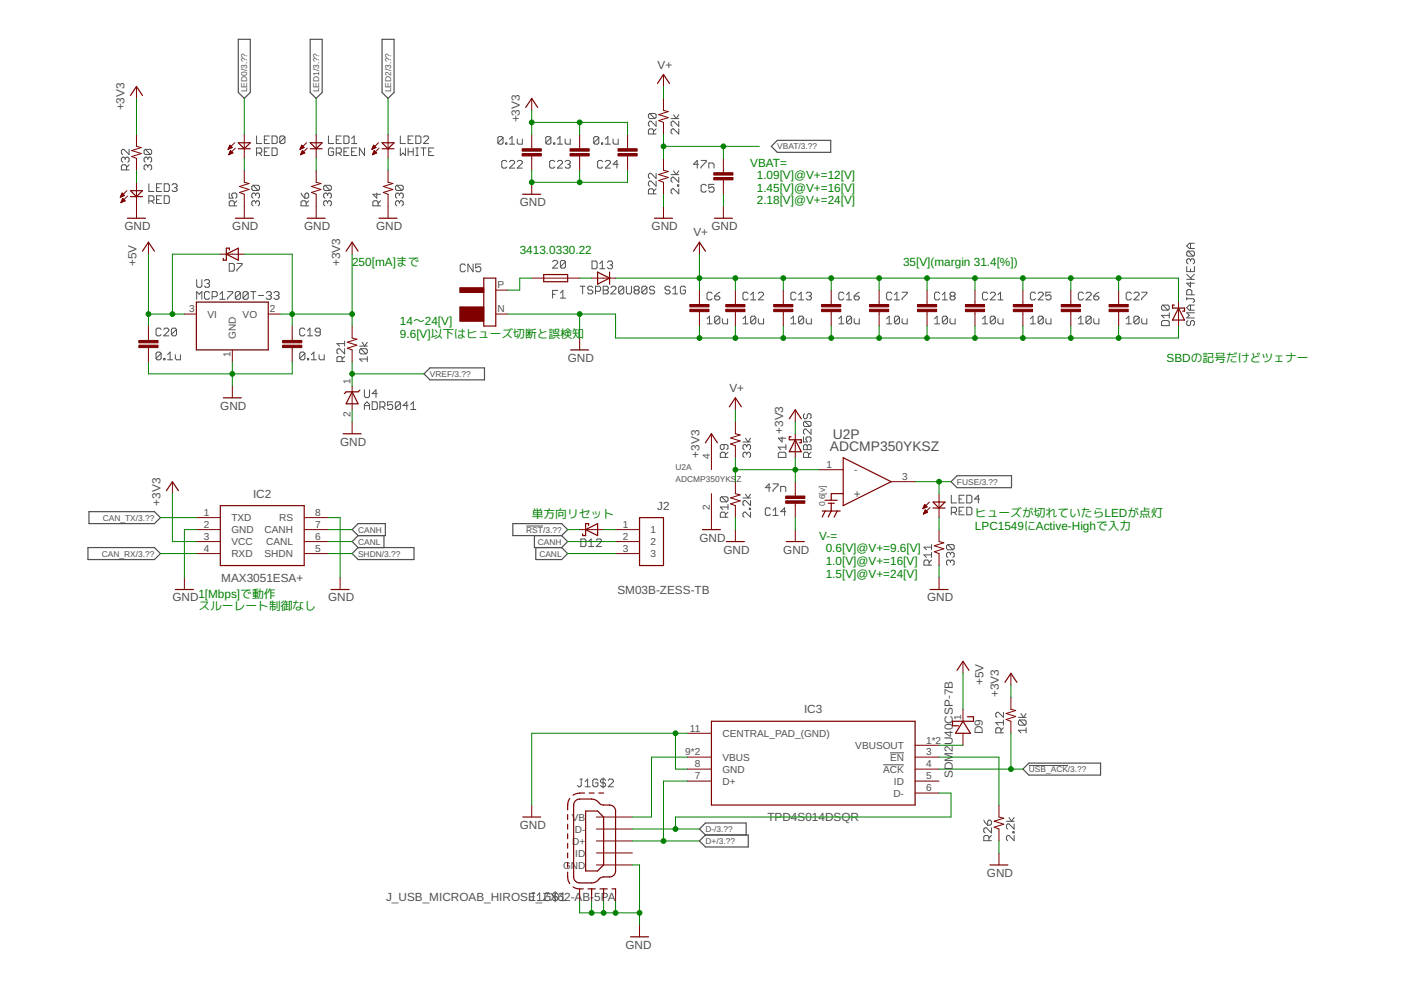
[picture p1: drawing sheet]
<svg xmlns="http://www.w3.org/2000/svg" width="297mm" height="210mm" viewBox="0 0 297 210" stroke-linecap="round" stroke-linejoin="round" font-family="sans-serif">
<g fill="none" stroke="#505050" stroke-width=".21">
<path d="M26.5 33.6l-.2-.3h-.3l-.3 .3v.5l.3 .3M26.5 33.6l.3-.3h.3l.3 .3v.5l-.3 .3M26.5 33.6v.2M26.8 36v-.8l-.3-.3h-.5l-.3 .3v.8h1.7M27.4 31.7v1.1l-1.1-1.1h-.3l-.3 .2v.6l.3 .3M27.4 34.9l-.6 .6M30.8 31.7l-.3 .2v.6l.3 .3h1.1M30.8 31.7h1.1l.3 .2v.6l-.3 .3M30.8 31.7l1.1 1.1M31.3 35.2l-.2-.3h-.3l-.3 .3v.6l.3 .2M31.3 33.6l-.2-.3h-.3l-.3 .3v.5l.3 .3M31.3 35.2l.3-.3h.3l.3 .3v.6l-.3 .2"/>
<path d="M31.3 33.6v.2M31.3 35.2v.3M31.3 33.6l.3-.3h.3l.3 .3v.5l-.3 .3M31.6 39v1.6h1M33.2 39.8h.5M34.3 39h-1.1v1.6h1.1M34.8 39h.8l.3 .2v1.1l-.3 .3h-.8zM36.5 39.2l.2-.2h.6l.2 .2v.3l-.2 .3M37 39.8h.3M37.3 39.8l.2 .3v.2l-.2 .3h-.6l-.2-.3M53.7 39.3l-.3 .3v.5l.3 .3h1M53.7 39.3h1l.3 .3v.5l-.3 .3"/>
<path d="M53.7 39.3l1 1.1M54.4 32.4h.8l.3-.2v-.6l-.3-.2h-.8v1.6M54.4 28.8v1.6h1.1M54.9 32.4l.6 .6M56 32.2h.6M56 29.6h.6M57.1 31.4h-1.1v1.6h1.1M57.1 28.8h-1.1v1.6h1.1M57.7 31.4h.8l.3 .2v1.1l-.3 .3h-.8zM57.7 28.8h.8l.3 .3v1.1l-.3 .2h-.8zM60.4 29.1v1.1l-.3 .2h-.5l-.3-.2M60.4 29.1l-.3-.3h-.5l-.3 .3v1.1"/>
<path d="M60.4 29.1l-1.1 1.1M68.9 39.3l-.3 .3v.5l.3 .3h1.1M68.9 39.3h1.1l.3 .3v.5l-.3 .3M68.9 39.3l1.1 1.1M69.6 28.8v1.6h1.1M70.7 31.6l-.2-.2h-.6l-.3 .2v1.1l.3 .3h.6l.2-.3v-.5h-.5M71.3 32.4h.8l.3-.2v-.6l-.3-.2h-.8v1.6M71.3 29.6h.5M71.8 32.4l.6 .6M72.4 28.8h-1.1v1.6h1.1M72.9 32.2h.6M72.9 28.8h.8l.3 .3v1.1l-.3 .2h-.8z"/>
<path d="M74 31.4h-1.1v1.6h1.1M74.5 32.2h.6M74.5 30.4h1.1M74.5 29.4l.6-.6v1.6M75.6 31.4h-1.1v1.6h1.1M77.3 31.4v1.6l-1.1-1.6v1.6M84.1 39.3l-.2 .3v.5l.2 .3h1.1M84.1 39.3h1.1l.3 .3v.5l-.3 .3M84.1 39.3l1.1 1.1M84.9 28.8v1.6h1.1M84.9 31.4v1.6l.5-.6 .6 .6v-1.6M86.5 31.4v1.6"/>
<path d="M86.5 32.2h1.1M86.5 29.6h.6M87.6 31.4v1.6M87.6 28.8h-1.1v1.6h1.1M88.2 33h.5M88.2 31.4h.5M88.2 28.8h.8l.2 .3v1.1l-.2 .2h-.8zM88.4 31.4v1.6M89.2 31.4h1.1M89.8 31.4v1.6M89.8 29.1l.3-.3h.5l.3 .3v.3l-1.1 1h1.1M90.9 32.2h.5"/>
<path d="M92 31.4h-1.1v1.6h1.1M106.7 29.2l-.3-.2h-.6l-.2 .2v1.1M106.7 29.2v1.1l-.3 .3h-.6l-.2-.3M106.7 29.2l-1.1 1.1M107.2 30.3h.3v.3h-.3zM107.5 34.3l-.3-.3h-.5l-.3 .3v1.1l.3 .2h.5l.3-.2M108 30.6h1.1M108 29.5l.6-.5v1.6M108 34.3l.3-.3h.5l.3 .3v.3l-1.1 1h1.1M109.7 29.5v.8l.2 .3h.8v-1.1M109.7 34.3l.2-.3h.6l.2 .3v.3l-1 1h1M116.8 29.2l-.3-.2h-.5l-.3 .2v1.1"/>
<path d="M116.8 29.2v1.1l-.3 .3h-.5l-.3-.3M116.8 29.2l-1.1 1.1M117.4 30.3h.2v.3h-.2zM117.6 34.3l-.3-.3h-.5l-.3 .3v1.1l.3 .2h.5l.3-.2M118.2 30.6h1.1M118.2 29.5l.5-.5v1.6M118.2 34.3l.2-.3h.6l.3 .3v.3l-1.1 1h1.1M119.8 29.5v.8l.3 .3h.8v-1.1M119.8 34.3l.3-.3h.5l.3 .3v.3l-.3 .2M120.4 34.8h.2M120.6 34.8l.3 .3v.3l-.3 .2h-.5l-.3-.2M127 29.2l-.3-.2h-.5l-.3 .2v1.1"/>
<path d="M127 29.2v1.1l-.3 .3h-.5l-.3-.3M127 29.2l-1.1 1.1M127.5 30.3h.3v.3h-.3zM127.8 34.3l-.3-.3h-.5l-.3 .3v1.1l.3 .2h.5l.3-.2M128.3 30.6h1.1M128.3 29.5l.6-.5v1.6M128.3 34.3l.3-.3h.6l.2 .3v.3l-1.1 1h1.1M130 29.5v.8l.2 .3h.9v-1.1M131.1 34.8h-1.1l.8-.8v1.6M137.8 24.1l-.3 .2v.6l.3 .2h1M137.8 24.1h1l.3 .2v.6l-.3 .2M137.8 24.1l1 1"/>
<path d="M138.6 28.4v-.8l-.3-.3h-.5l-.3 .3v.8h1.6M139.1 25.7v1.1l-1.1-1.1h-.2l-.3 .3v.5l.3 .3M139.1 36.7v1.1l-1.1-1.1h-.2l-.3 .3v.6l.3 .2M139.1 38.4v1.1l-1.1-1.1h-.2l-.3 .3v.5l.3 .3M139.1 27.3l-.5 .6M142.3 25.1h1.6M142.3 37h1.6M142.8 24.3l.6 .8 .5-.8M142.8 36.2l.6 .8 .5-.8M143.6 39.2h.3v.3h-.3zM143.9 25.7v1.1l-1.1-1.1h-.2l-.3 .3v.5l.3 .3M143.9 27.3v1.1l-1.1-1.1h-.2l-.3 .3v.6l.3 .2"/>
<path d="M143.9 37.6v1.1l-1.1-1.1h-.2l-.3 .2v.6l.3 .3M148.1 34.8h-1.1l.8-.8v1.6M148.7 34h1v.3l-1 1.1v.2M149.7 39.4l-.2-.3h-.6l-.2 .3v1l.2 .3h.6l.2-.3M150.3 35.6v-1h.8l.3 .2v.8M151.4 39.1h-1.1v.8l.5-.3h.3l.3 .3v.5l-.3 .3h-.5l-.3-.3M31.6 42.6h.8l.2-.3v-.5l-.2-.3h-.8v1.6M32.1 42.6l.5 .5M33.2 42.3h.5M34.3 41.5h-1.1v1.6h1.1M34.8 41.5h.8l.3 .3v1.1l-.3 .2h-.8zM41.7 59.3v1.3l.3 .3h.5l.3-.3v-1.3"/>
<path d="M43.3 59.6l.3-.3h.6l.2 .3v.2l-.2 .3M48.6 40.9v1.1h.8l-.3-.8 .3-.3h.6l.2 .3v.5l-.2 .3M48.6 55.9h.8l.3 .2v1.1l-.3 .3h-.8zM49.7 43.6v-.8l-.3-.2h-.5l-.3 .2v.8h1.6M50.2 42.6l-.5 .5M50.2 55.9h1.1v.2l-1.1 1.1v.3M54.2 42.8l-.3-.2h-.2l-.3 .2v.6l.3 .2M54.2 42.8l.3-.2h.2l.3 .2v.6l-.3 .2M54.2 41.2l-.3-.3h-.2l-.3 .3v.5l.3 .3M54.2 41.2l.3-.3h.2l.3 .3v.5l-.3 .3M54.2 41.2v.3M54.2 42.8v.3"/>
<path d="M63.8 40.9l.8 1.1M64.6 41.2l.3-.3h.3l.2 .3v.5l-.2 .3h-.6zM64.9 43.6v-.8l-.3-.2h-.5l-.3 .2v.8h1.6M65.4 42.6l-.5 .5M69.4 42.8l-.2-.2h-.3l-.3 .2v.6l.3 .2M69.4 41.2l.3-.3h.3l.3 .3v.5l-.3 .3M69.4 42.8l.3-.2h.3l.3 .2v.6l-.3 .2M69.4 41.2l-.2-.3h-.3l-.3 .3v.5l.3 .3M69.4 41.2v.3M69.4 42.8v.3M79.9 40.9v1.1l-.8-.8h1.6M80.2 43.6v-.8l-.3-.2h-.6l-.2 .2v.8h1.6"/>
<path d="M80.7 42.6l-.5 .5M84.7 42.8l-.3-.2h-.3l-.2 .2v.6l.2 .2M84.7 41.2l-.3-.3h-.3l-.2 .3v.5l.2 .3M84.7 42.8l.2-.2h.3l.3 .2v.6l-.3 .2M84.7 41.2v.3M84.7 42.8v.3M84.7 41.2l.2-.3h.3l.3 .3v.5l-.3 .3M98.7 56.3l-.3-.3h-.5l-.3 .3v1l.3 .3h.5l.3-.3M100.3 56v1.6l-1.1-1.6v1.6M101.9 56h-1v.8l.5-.3h.3l.2 .3v.5l-.2 .3h-.6l-.2-.3M117.2 55.5l.2-.3h.6l.2 .3v.3l-1 1.1h1M119.9 55.5v1.1l-.3 .3h-.5l-.3-.3"/>
<path d="M119.9 55.5l-.3-.3h-.5l-.3 .3v1.1M119.9 55.5l-1.1 1.1M125.5 55.4h.8l.3 .2v1.1l-.3 .3h-.8zM127.1 57h1.1M127.1 55.9l.6-.5v1.6M128.8 55.6l.3-.2h.5l.3 .2v.3l-.3 .3M129.3 56.2h.3M129.6 56.2l.3 .2v.3l-.3 .3h-.5l-.3-.3M138.6 41.1v-.8l-.3-.3h-.5l-.3 .3v.8h1.6M139.1 40l-.5 .6M143.9 40v1.1l-1.1-1.1h-.2l-.3 .3v.5l.3 .3M251.6 56.5v1.1h1.6v-1.1"/>
<path d="M251.6 59.2h1.6M251.6 58.1l1.1 1.1M251.9 53.2l-.3 .3v.5l.3 .3h1.1M251.9 53.2h1.1l.2 .3v.5l-.2 .3M251.9 53.2l1.1 1.1M252.4 55.1l-.2-.2h-.3l-.3 .2v.6l.3 .2M252.4 51.6v1.1M252.4 55.1v.3M252.4 57v.6M252.4 59.8v1.1l-.8-.9h1.6M252.4 55.1l.3-.2h.3l.2 .2v.6l-.2 .2M253.2 58.1l-.8 .8"/>
<path d="M253.2 51.6h-1l-.6 .5 .6 .6h1M34.2 74.9l-.3-.2h-.6l-.2 .2v1.1M34.2 74.9v1.1l-.3 .3h-.6l-.2-.3M34.2 69.8l-.3-.2h-.6l-.2 .2v1.1l.2 .3h.6l.3-.3M34.2 74.9l-1.1 1.1M34.7 76h.3v.3h-.3zM34.7 69.8l.3-.2h.5l.3 .2v.3l-1.1 1.1h1.1M35.5 76.3h1.1M35.5 75.2l.6-.5v1.6M37.2 75.2v.8l.2 .3h.8v-1.1M37.4 69.8l-.2-.2h-.6l-.3 .2v1.1M37.4 69.8v1.1l-.2 .3h-.6l-.3-.3"/>
<path d="M37.4 69.8l-1.1 1.1M41.7 63.5v-1.7l.5 .6 .6-.6v1.7M43.9 60.1h.3M44.2 60.1l.2 .3v.2l-.2 .3h-.6l-.3-.3M44.4 62.1l-.2-.3h-.6l-.3 .3v1.1l.3 .3h.6l.2-.3M45 62.9h.8l.3-.2v-.6l-.3-.3h-.8v1.7M46.6 63.5h1.1M46.6 62.4l.6-.6v1.7M48.3 61.8h1v.3l-1 1.1v.3M51 62.1l-.3-.3h-.5l-.3 .3v1.1M51 62.1v1.1l-.3 .3h-.5l-.3-.3M51 62.1l-1.1 1.1"/>
<path d="M52.6 62.1l-.3-.3h-.5l-.3 .3v1.1M52.6 62.1v1.1l-.3 .3h-.5l-.3-.3M52.6 62.1l-1.1 1.1M53.2 61.8h1.1M53.7 61.8v1.7M54.8 62.7h1.1M56.4 62.1l.3-.3h.6l.2 .3v.3l-.2 .3M57 62.7h.3M57.3 62.7l.2 .2v.3l-.2 .3h-.6l-.3-.3M58.1 62.1l.3-.3h.5l.3 .3v.3l-.3 .3M58.6 62.7h.3M58.9 62.7l.3 .2v.3l-.3 .3h-.5l-.3-.3"/>
<path d="M64.6 69.8l-.2-.2h-.6l-.3 .2v1.1l.3 .3h.6l.2-.3M64.6 74.9l-.2-.2h-.6l-.3 .2v1.1M64.6 74.9v1.1l-.2 .3h-.6l-.3-.3M64.6 74.9l-1.1 1.1M65.2 76h.2v.3h-.2zM65.2 71.2h1.1M65.2 70.1l.5-.5v1.6M66 76.3h1.1M66 75.2l.5-.5v1.6M67.6 75.2v.8l.3 .3h.8v-1.1M67.9 70.4h-.8l-.3-.3v-.3l.3-.2h.5l.3 .2v1.1l-.3 .3h-.5l-.3-.3M72.5 76.7v-.9l-.2-.2h-.6l-.3 .2v.9h1.7"/>
<path d="M73.1 73.9v1.1l-1.1-1.1h-.3l-.3 .3v.6l.3 .2M73.1 75.6l-.6 .5M73.1 72.3v1.1M73.1 72.9h-1.7l.6 .5M76.2 73.4h1.7M76.5 73.9h1.1l.3 .3v.6l-.3 .2M76.5 73.9l-.3 .3v.6l.3 .2h1.1M76.5 73.9l1.1 1.1M76.8 72.6l.5 .8 .6-.8M77.9 76.1h-1.7l.6 .6M77.9 75.6v1.1M117.2 62.4h.5"/>
<path d="M118.2 61.6h-1v1.6M118.8 62.1l.5-.5v1.6M118.8 63.2h1.1M123 60.7h1.1M123.5 60.7v1.6M125.7 61l-.3-.3h-.5l-.3 .3v.2l.3 .3h.5l.3 .3v.2l-.3 .3h-.5l-.3-.3M126.3 61.8h.8l.2-.3v-.5l-.2-.3h-.8v1.6M127.9 60.7h.8l.3 .3v.2l-.3 .3 .3 .3v.2l-.3 .3h-.8zM127.9 61.5h.8M129.5 61l.3-.3h.5l.3 .3v.2l-1.1 1.1h1.1M132.2 61l-.2-.3h-.6l-.2 .3v1M132.2 61v1l-.2 .3h-.6l-.2-.3"/>
<path d="M132.2 61l-1 1M132.8 60.7v1.3l.3 .3h.5l.3-.3v-1.3M134.7 61.5l-.3-.3v-.2l.3-.3h.6l.2 .3v.2l-.2 .3M134.7 61.5h.6M134.7 61.5l-.3 .3v.2l.3 .3h.6l.2-.3v-.2l-.2-.3M137.2 61l-.3-.3h-.6l-.2 .3v1M137.2 61v1l-.3 .3h-.6l-.2-.3M137.2 61l-1.1 1M138.8 61l-.3-.3h-.5l-.3 .3v.2l.3 .3h.5l.3 .3v.2l-.3 .3h-.5l-.3-.3M142.1 61l-.3-.3h-.6l-.2 .3v.2l.2 .3h.6l.3 .3v.2l-.3 .3h-.6l-.2-.3M142.6 62.3h1.1M142.6 61.2l.6-.5v1.6"/>
<path d="M145.3 61l-.2-.3h-.6l-.2 .3v1l.2 .3h.6l.2-.3v-.5h-.5M149.9 67.6l.5-.6v1.7M149.9 68.7h1.1M151 62.2l-.3-.2h-.5l-.3 .2v1.1l.3 .3h.5l.3-.3M151.5 62.8h.8l.3 .2v.3l-.3 .3h-.5l-.3-.3zM152.6 67.3v1.1l-.3 .3h-.5l-.3-.3M152.6 67.3l-.3-.3h-.5l-.3 .3v1.1M152.6 67.3l-1.1 1.1M152.6 62l-1.1 .8M153.2 67.6v.8l.2 .3h.9v-1.1M157.5 68.7h1.1M157.5 67.6l.6-.6v1.7"/>
<path d="M158.6 62.2l-.3-.2h-.5l-.3 .2v1.1l.3 .3h.5l.3-.3M159.2 63.6h1M159.2 62.5l.5-.5v1.6M160.2 67.3v1.1l-.2 .3h-.6l-.2-.3M160.2 67.3l-.2-.3h-.6l-.2 .3v1.1M160.2 67.3l-1 1.1M160.8 67.6v.8l.3 .3h.8v-1.1M160.8 62.2l.3-.2h.5l.3 .2v.3l-1.1 1.1h1.1M167.7 68.7h1.1M167.7 67.6l.5-.6v1.7M168.8 62.2l-.3-.2h-.6l-.2 .2v1.1l.2 .3h.6l.3-.3M169.3 63.6h1.1"/>
<path d="M169.3 62.5l.6-.5v1.6M170.4 67.3v1.1l-.3 .3h-.5l-.3-.3M170.4 67.3l-.3-.3h-.5l-.3 .3v1.1M170.4 67.3l-1.1 1.1M170.9 67.6v.8l.3 .3h.8v-1.1M170.9 62.2l.3-.2h.6l.2 .2v.3l-.2 .3M171.5 62.8h.3M171.8 62.8l.2 .2v.3l-.2 .3h-.6l-.3-.3M177.8 68.7h1.1M177.8 67.6l.6-.6v1.7M178.9 62.2l-.3-.2h-.5l-.3 .2v1.1l.3 .3h.5l.3-.3M179.5 63.6h1.1"/>
<path d="M179.5 62.5l.5-.5v1.6M180.6 67.3v1.1l-.3 .3h-.6l-.2-.3M180.6 67.3l-.3-.3h-.6l-.2 .3v1.1M180.6 67.3l-1.1 1.1M181.1 67.6v.8l.3 .3h.8v-1.1M181.1 62.8h.8l.3 .2v.3l-.3 .3h-.5l-.3-.3zM182.2 62l-1.1 .8M188 68.7h1.1M188 67.6l.5-.6v1.7M189.1 62.2l-.3-.2h-.5l-.3 .2v1.1l.3 .3h.5l.3-.3M189.6 63.6h1.1M189.6 62.5l.6-.5v1.6"/>
<path d="M190.7 67.3v1.1l-.3 .3h-.5l-.3-.3M190.7 67.3l-.3-.3h-.5l-.3 .3v1.1M190.7 67.3l-1.1 1.1M191.3 67.6v.8l.2 .3h.8v-1.1M191.3 62h1v.2l-1 1.1v.3M198.1 68.7h1.1M198.1 67.6l.6-.6v1.7M199.2 62.2l-.2-.2h-.6l-.3 .2v1.1l.3 .3h.6l.2-.3M199.8 63.6h1.1M199.8 62.5l.5-.5v1.6M200.9 67.3v1.1l-.3 .3h-.5l-.3-.3M200.9 67.3l-.3-.3h-.5l-.3 .3v1.1"/>
<path d="M200.9 67.3l-1.1 1.1M201.4 67.6v.8l.3 .3h.8v-1.1M201.7 62.8l-.3-.3v-.3l.3-.2h.5l.3 .2v.3l-.3 .3M201.7 62.8l-.3 .2v.3l.3 .3h.5l.3-.3v-.3l-.3-.2M201.7 62.8h.5M208.3 68.7h1.1M208.3 67.6l.6-.6v1.7M209.4 62.2l-.3-.2h-.5l-.3 .2v1.1l.3 .3h.5l.3-.3M210 62.2l.2-.2h.6l.2 .2v.3l-1 1.1h1M211 67.3v1.1l-.2 .3h-.6l-.2-.3M211 67.3l-.2-.3h-.6l-.2 .3v1.1M211 67.3l-1 1.1"/>
<path d="M211.6 67.6v.8l.3 .3h.8v-1.1M211.6 63.6h1.1M211.6 62.5l.5-.5v1.6M218.5 68.7h1M218.5 67.6l.5-.6v1.7M219.5 62.2l-.2-.2h-.6l-.2 .2v1.1l.2 .3h.6l.2-.3M220.1 62.2l.3-.2h.5l.3 .2v.3l-1.1 1.1h1.1M221.2 67.3v1.1l-.3 .3h-.5l-.3-.3M221.2 67.3l-.3-.3h-.5l-.3 .3v1.1M221.2 67.3l-1.1 1.1M221.7 67.6v.8l.3 .3h.8v-1.1M222.8 62h-1.1v.8l.6-.3h.2l.3 .3v.5l-.3 .3h-.5l-.3-.3"/>
<path d="M228.6 68.7h1.1M228.6 67.6l.6-.6v1.7M229.7 62.2l-.3-.2h-.5l-.3 .2v1.1l.3 .3h.5l.3-.3M230.3 62.2l.2-.2h.6l.3 .2v.3l-1.1 1.1h1.1M231.4 67.3v1.1l-.3 .3h-.6l-.2-.3M231.4 67.3l-.3-.3h-.6l-.2 .3v1.1M231.4 67.3l-1.1 1.1M231.9 67.6v.8l.3 .3h.8v-1.1M231.9 62.8h.8l.3 .2v.3l-.3 .3h-.5l-.3-.3zM233 62l-.6 .2-.5 .6M238.8 68.7h1.1M238.8 67.6l.5-.6v1.7"/>
<path d="M239.9 62.2l-.3-.2h-.5l-.3 .2v1.1l.3 .3h.5l.3-.3M240.4 62.2l.3-.2h.5l.3 .2v.3l-1.1 1.1h1.1M241.5 67.3v1.1l-.3 .3h-.5l-.3-.3M241.5 67.3l-.3-.3h-.5l-.3 .3v1.1M241.5 67.3l-1.1 1.1M242.1 67.6v.8l.2 .3h.8v-1.1M242.1 62h1v.2l-1 1.1v.3M246.3 68.2l.2-.2h1.1l.3 .2v.8h-1.6zM246.5 64.7l-.2 .3v.5l.2 .3h1.1M246.5 64.7h1.1l.3 .3v.5l-.3 .3M246.5 64.7l1.1 1.1M247.9 66.3v1.1"/>
<path d="M247.9 66.9h-1.6l.5 .5M251.6 63.1v.5M251.6 63.3h1.4l.2 .3v.3l-.2 .2M251.9 68l-.3 .2v.6l.3 .2h.3l.2-.2v-.6l.3-.2h.3l.2 .2v.6l-.2 .2M252.4 64.7v1.1M252.7 62.5v-.8l-.3-.3h-.5l-.3 .3v.8h1.6M253.2 66.3h-1.6l.6 .6-.6 .5h1.6M253.2 64.7h-1l-.6 .5 .6 .6h1M77.3 82.7v1.3l.2 .3h.6l.2-.3v-1.3M77.3 86.8v-1.1l.5-.5 .5 .5v1.1M77.3 86h1M78.9 85.2h.8l.3 .3v1.1l-.3 .2h-.8z"/>
<path d="M80 83.5h-1.1l.8-.8v1.6M80.5 86.3h.8l.3-.3v-.5l-.3-.3h-.8v1.6M81.1 86.3l.5 .5M83.2 85.2h-1v.8l.5-.3h.3l.2 .3v.6l-.2 .2h-.6l-.2-.2M84.9 85.5v1.1l-.3 .2h-.5l-.3-.2M84.9 85.5l-.3-.3h-.5l-.3 .3v1.1M84.9 85.5l-1.1 1.1M86.5 86h-1.1l.9-.8v1.6M87.1 86.8h1.1M87.1 85.7l.5-.5v1.6M153.5 94.3v.8l-.3 .2h-.2l-.3-.2v-.6l.3-.2h1.1l.2 .2v.6l-.2 .2M153.8 97v-.8l-.3-.3h-.5l-.3 .3v.8h1.6"/>
<path d="M154.3 95.9l-.5 .5M157.5 93.7h1.6M158.1 92.9l.5 .8 .5-.8M158.3 96.2l-.2-.3h-.3l-.3 .3v.5l.3 .3M158.3 94.5l-.2-.2h-.3l-.3 .2v.6l.3 .2M158.3 96.2l.3-.3h.3l.2 .3v.5l-.2 .3M158.3 94.5v.3M158.3 96.2v.2M158.3 94.5l.3-.2h.3l.2 .2v.6l-.2 .2M165.3 95.9h1.1l.2 .3v.8h-1.6v-.8zM165.8 92.6v1.1l-.8-.8h1.6M166.6 94.3v1"/>
<path d="M166.6 94.8h-1.6l.5 .5M170.3 92.6v1.1h.9l-.3-.8 .3-.3h.5l.3 .3v.5l-.3 .3M170.6 94.3h.3l.3 .2 .2-.2h.3l.3 .2v.8h-1.7v-.8zM170.6 87.7l-.3 .3v.5l.3 .3h.3l.3-.3v-.5l.2-.3h.3l.3 .3v.5l-.3 .3M170.6 89.3l-.3 .3v.6l.3 .2h1.1M170.6 89.3h1.1l.3 .3v.6l-.3 .2M170.6 89.3l1.1 1.1M171.2 94.5v.8M171.4 97v-.8l-.2-.3h-.6l-.3 .3v.8h1.7M172 91v1.1l-1.1-1.1h-.3l-.3 .2v.6l.3 .3M172 95.9l-.6 .5M111.6 111.5h3.5"/>
<path d="M123.1 114.3h.9l.2 .2v1.1l-.2 .3h-.9zM124.8 115.9h1.1M124.8 114.8l.5-.5v1.6M126.4 114.5l.3-.2h.5l.3 .2v.3l-1.1 1.1h1.1M153 105.3l-.3 .3v.5l.3 .3h1.1M153 105.3h1.1l.2 .3v.5l-.2 .3M153 105.3l1.1 1.1M153.8 109.7v-.8l-.3-.3h-.5l-.3 .3v.8h1.6M154.3 107v1M154.3 108.6l-.5 .5M154.3 107.5h-1.6l.5 .5M157.5 105.6h1.6"/>
<path d="M158.1 104.8l.5 .8 .5-.8M158.9 107.8h.2v.2h-.2zM159.1 106.1v1.1l-1-1.1h-.3l-.3 .3v.6l.3 .2M159.1 108.6v1.1l-1-1.1h-.3l-.3 .3v.5l.3 .3M163.3 107.9l-.2-.2h-.6l-.2 .2v1.1l.2 .3h.6l.2-.3M163.3 103.4h-1l.8-.8v1.6M163.9 102.6h1.1v.3l-1.1 1v.3M163.9 109.3h1.1M163.9 108.2l.5-.5v1.6M165.5 104.2v-1.1h.8l.3 .3v.8M166.6 108.5h-1.1l.8-.8v1.6M197 119.8v-.8l-.3-.3h-.5l-.3 .3v.8h1.6"/>
<path d="M197.5 118.7l-.5 .6M197.5 117.6h-1.6l.5 .6M197.5 115.5v1.1M197.5 117.1v1.1M197.5 116h-1.6l.5 .6M201 115.5l-.3 .2v.6l.3 .3h1M201 115.5h1l.3 .2v.6l-.3 .3M201 115.5l1 1.1M201.5 119l.3-.3h.2l.3 .3v.6l-.3 .2M201.5 117.4l.3-.3h.2l.3 .3v.5l-.3 .3M201.5 119l-.3-.3h-.2l-.3 .3v.6l.3 .2M201.5 117.4l-.3-.3h-.2l-.3 .3v.5l.3 .3"/>
<path d="M201.5 117.4v.2M201.5 119v.3M201.7 108.6h.8l.3-.2v-.6l-.3-.3h-.8v1.7M201.7 105v1.6h1.1M202.2 108.6l.6 .6M203.3 108.4h.6M203.3 105.8h.6M204.4 107.5h-1.1v1.7h1.1M204.4 105h-1.1v1.6h1.1M205 107.5h.8l.3 .3v1.1l-.3 .3h-.8zM205 105h.8l.3 .3v1.1l-.3 .2h-.8zM207.7 105.8h-1.1l.8-.8v1.6"/>
<path d="M188.7 159.6h3M212.2 155.4v-.8l-.3-.3h-.5l-.3 .3v.8h1.6M212.7 151v1.1l-1-1.1h-.3l-.3 .3v.5l.3 .3M212.7 154.3l-.5 .5M212.7 153.2h-1.6l.6 .6M212.7 152.7v1.1M215.9 152.1h1.7M216.2 152.7h1.1l.3 .2v.6l-.3 .3M216.2 152.7l-.3 .2v.6l.3 .3h1.1M216.2 152.7l1.1 1.1M216.5 151.3l.5 .8 .6-.8M217.6 154.8h-1.7l.6 .6"/>
<path d="M217.6 154.3v1.1M123 165.2h.5M123.2 165.2v1.3l-.2 .3h-.3l-.3-.3M124.1 166.8h1M124.1 165.7l.5-.5v1.6M126.8 165.5l-.3-.3h-.5l-.3 .3v1l.3 .3h.5l.3-.3v-.5h-.6M127.9 164.9v2.2M128.4 165.5l-.3-.3h-.5l-.3 .3v.2l.3 .3h.5l.3 .3v.2l-.3 .3h-.5l-.3-.3M129 165.5l.2-.3h.6l.2 .3v.2l-1 1.1h1M187.3 162.2h4.4M208.6 173.9l.8 1.1M209.7 178.2v-.8l-.3-.3h-.5l-.3 .3v.8h1.6"/>
<path d="M209.7 173.9h.2l.3 .3v.5l-.3 .3h-.5v-.8zM210.2 175.5v1.1l-1.1-1.1h-.2l-.3 .3v.5l.3 .3M210.2 177.1l-.5 .6M213.4 174.1h1.6M213.9 173.3l.6 .8 .5-.8M214.7 176.3h.3v.3h-.3zM215 174.7v1.1l-1.1-1.1h-.2l-.3 .3v.5l.3 .3M215 177.1v1.1l-1.1-1.1h-.2l-.3 .3v.6l.3 .2M218.1 162.3h8.3M112.8 189.3h.5M113.1 189.3v1.4l-.3 .2h-.3l-.3-.2M113.9 190.9h1.1"/>
<path d="M113.9 189.8l.5-.5v1.6M116.6 189.6l-.3-.3h-.5l-.3 .3v1.1l.3 .2h.5l.3-.2v-.6h-.5M117.7 189v2.2M118.2 189.6l-.2-.3h-.6l-.2 .3v.2l.2 .3h.6l.2 .3v.3l-.2 .2h-.6l-.2-.2M118.8 190.9h1.1M118.8 189.8l.5-.5v1.6"/>
</g>
<g fill="none" stroke="#505050" stroke-width=".25">
<path d="M50.5 8.3h2.6v11.3l-1.3 1.3-1.3-1.3zM65.8 8.3h2.5v11.3l-1.3 1.3-1.2-1.3zM81 8.3h2.5v11.3l-1.2 1.3-1.3-1.3zM163.5 31l1.3-1.2h11.3v2.5h-11.3zM89.9 79.3l1.3-1.3h11.5v2.5h-11.5zM18.6 116.1h14.1l1.3 1.3-1.3 1.2h-14.1zM18.9 108.5h13.8l1.3 1.2-1.3 1.3h-13.8zM74.7 112.3l1.2-1.3h5.8v2.6h-5.8zM75.9 116.1h11.9v2.5h-11.9l-1.2-1.2zM75.9 113.6l-1.2 1.2 1.2 1.3M81.4 113.6v2.5M108.7 111h10.4l1.3 1.3-1.3 1.3h-10.4z"/>
<path d="M113.3 113.6v2.5h5.8M113.6 116.1v2.5h5.5l1.3-1.2-1.3-1.3M119.1 113.6l1.3 1.2-1.3 1.3M201.6 102.1l1.3-1.2h11.6v2.5h-11.6zM149.6 177l-1.3-1.2 1.3-1.3h8.6v2.5M149.6 177h9v2.6h-9l-1.3-1.3zM216.9 163.1l1.2-1.3h15.2v2.5h-15.2z"/>
</g>
<g fill="#800000" stroke="#800000" stroke-width=".21">
<path d="M146.3 65.6h4v.5h-4z"/>
<path d="M146.3 64.6h4v.5h-4z"/>
<path d="M110.7 31.5h4.1v.5h-4.1z"/>
<path d="M110.7 32.6h4.1v.5h-4.1z"/>
<path d="M120.9 31.5h4v.5h-4z"/>
<path d="M120.9 32.6h4v.5h-4z"/>
<path d="M131 31.5h4.1v.5h-4.1z"/>
<path d="M131 32.6h4.1v.5h-4.1z"/>
<path d="M59.9 73.2h4.1v.5h-4.1z"/>
<path d="M59.9 72.2h4.1v.5h-4.1z"/>
<path d="M29.4 73.2h4.1v.5h-4.1z"/>
<path d="M29.4 72.2h4.1v.5h-4.1z"/>
<path d="M97.5 65.1h5.1v3h-5.1z"/>
<path d="M97.5 61h5.1v1h-5.1z"/>
<path d="M151.3 36.6h4.1v.5h-4.1z"/>
<path d="M151.3 37.6h4.1v.5h-4.1z"/>
<path d="M153.9 65.6h4v.5h-4z"/>
<path d="M153.9 64.6h4v.5h-4z"/>
<path d="M166.6 105.2h4v.5h-4z"/>
<path d="M166.6 106.2h4v.5h-4z"/>
<path d="M164 65.6h4.1v.5h-4.1z"/>
<path d="M164 64.6h4.1v.5h-4.1z"/>
<path d="M174.2 65.6h4.1v.5h-4.1z"/>
<path d="M174.2 64.6h4.1v.5h-4.1z"/>
<path d="M184.4 65.6h4v.5h-4z"/>
<path d="M184.4 64.6h4v.5h-4z"/>
<path d="M194.5 65.6h4.1v.5h-4.1z"/>
<path d="M194.5 64.6h4.1v.5h-4.1z"/>
<path d="M204.7 65.6h4v.5h-4z"/>
<path d="M204.7 64.6h4v.5h-4z"/>
<path d="M214.8 65.6h4.1v.5h-4.1z"/>
<path d="M214.8 64.6h4.1v.5h-4.1z"/>
<path d="M225 65.6h4.1v.5h-4.1z"/>
<path d="M225 64.6h4.1v.5h-4.1z"/>
<path d="M235.1 65.6h4.1v.5h-4.1z"/>
<path d="M235.1 64.6h4.1v.5h-4.1z"/>
</g>
<g fill="none" stroke="#800000" stroke-width=".21">
<path d="M28.9 18.3v2.6M140.7 15.8v2.5M28.9 28.5v2.5l1.1 .3-2.1 .6 2.1 .7-2.1 .6 1 .4v2.5M28.9 38.7v7.6M48.4 31.6h.1M48.5 31.5h.3M48.5 31.3h.6M48.5 32.8h.1M48.6 31.2h.6M48.6 32.7h.2M48.6 31.1h.5M48.6 32.6h.5"/>
<path d="M48.6 32.4h.8M48.7 31h.3M48.7 30.9h.1M48.7 32.3h.6M48.7 32.2h.4M48.7 30.8l.6 .5-.9 .4zM48.8 32.1h.2M48.9 31.9h.1M48.9 31.9l.5 .5-.9 .4zM49.8 30.3l-1.4 1.4M49.9 31.4l-1.4 1.4M51.8 28.5v5.1"/>
<path d="M51.8 36.1v2.6l1 .2-2 .6 2 .7-2 .6 1 .4v5.1M63.6 31.6h.2M63.7 31.5h.4M63.7 31.3h.6M63.7 32.8h.1M63.8 32.7h.3M63.8 31.2h.6M63.8 31.1h.5M63.8 32.6h.5M63.9 32.4h.7M63.9 31h.3M63.9 30.9h.2"/>
<path d="M63.9 32.3h.6M64 32.2h.4M64 30.8l.5 .5-.9 .4zM64.1 32.1h.2M64.1 31.9h.1M64.6 32.4l-.5-.5-.4 .9M64.6 32.4l-.9 .4M65 30.3l-1.4 1.4M65.1 31.4l-1.4 1.4M67 28.5v5.1M67 36.1v2.6l1.1 .2-2.1 .6 2.1 .7-2.1 .6 1 .4v5.1M78.9 31.6h.1"/>
<path d="M78.9 31.5h.4M79 31.3h.6M79 32.8h.1M79 32.7h.3M79 31.2h.7M79.1 31.1h.4M79.1 32.6h.5M79.1 31h.3M79.1 32.4h.7M79.2 30.9h.1M79.2 32.3h.5M79.2 30.8l.5 .5-.9 .4z"/>
<path d="M79.2 32.2h.4M79.3 32.1h.2M79.3 31.9h.1M79.4 31.9l.5 .5-.9 .4zM80.2 30.3l-1.4 1.4M80.4 31.4l-1.4 1.4M82.3 28.5v5.1M82.3 36.1v2.6l1 .2-2 .6 2 .7-2 .6 1 .4v5.1M112.7 20.9v2.5M112.7 28.5v3M112.7 33.1v3M112.7 38.7v2.5"/>
<path d="M122.9 28.5v3M122.9 33.1v3M133.1 28.5v3M133.1 33.1v3M140.7 20.9v2.5l1 .3-2 .6 2 .6-2 .7 1 .4v2.5M140.7 33.6v2.5l1 .3-2 .6 2 .6-2 .7 1 .4v2.5M153.4 33.6v3M153.4 38.1v3.1M25.5 41.7h.2M25.6 41.6h.4M25.7 41.5h.6M25.7 42.9h.1"/>
<path d="M25.7 41.4h.6M25.7 42.8h.3M25.8 41.2h.4M25.8 42.7h.5M25.8 41.1h.3M25.8 42.6h.7M25.9 41h.1M25.9 42.4h.5M25.9 40.9l.5 .5-.9 .4zM25.9 42.3h.4M26 42.2h.1M26 42.1l-.4 .9"/>
<path d="M26 42.1l.5 .5M26 42.1h.1M26.5 42.6l-.9 .4M26.9 40.4l-1.4 1.4M27 41.6l-1.4 1.4M31.5 51.4v2.5M46.7 53.9h5.1M74.7 51.4v2.5M112.7 59h10.2M125.4 59h5.1M140.7 43.7v2.6M148.3 51.4v2.5"/>
<path d="M153.4 43.7v2.6M31.5 69.1v3.1M31.5 73.7v3M39.1 66.6h2.5M49.3 74.2v2.5M56.9 66.6h2.5M62 69.1v3.1M62 73.7v3M74.7 69.1v2.6l1 .2-2.1 .7 2.1 .6-2.1 .6 1.1 .4v2.5M105.1 66.6h2.6M105.1 61.5h2.6M122.9 71.7v2.5"/>
<path d="M148.3 61.5v3.1M148.3 66.1v3M155.9 61.5v3.1M155.9 66.1v3M166.1 61.5v3.1M166.1 66.1v3M176.2 61.5v3.1M176.2 66.1v3M186.4 61.5v3.1M186.4 66.1v3M196.6 61.5v3.1M196.6 66.1v3"/>
<path d="M206.7 61.5v3.1M206.7 66.1v3M216.9 61.5v3.1M216.9 66.1v3M227 61.5v3.1M227 66.1v3M237.2 61.5v3.1M237.2 66.1v3M249.9 64.1v5M49.3 81.8v2.5M74.7 81.8v5.1M74.7 89.4v2.6"/>
<path d="M150.8 92v7.6M155.9 84.3v2.6M155.9 89.4v2.6l1 .2-2 .7 2 .6-2 .6 1 .4v2.5M168.6 86.9v2.5M168.6 92v5M173.7 99.6h5.1M36.6 102.1v2.6M41.6 109.7h5.1M41.6 112.3h5.1M41.6 114.8h5.1M41.6 117.4h5.1M64.5 109.7h5.1"/>
<path d="M64.5 112.3h5.1M64.5 114.8h5.1M64.5 117.4h5.1M122.9 112.3h5.1M130.5 112.3h5.1M130.5 114.8h5.1M130.5 117.4h5.1M150.8 104.7v7.6M155.9 102.1v2.6l1 .2-2 .7 2 .6-2 .6 1 .4v2.5M155.9 112.3v2.5M168.6 102.1v3.1M168.6 106.7v3"/>
<path d="M168.6 112.3v2.5M188.9 102.1h5.1M195.7 107.8h.1M195.7 107.7h.3M195.8 107.6h.5M195.8 107.5h.7M195.8 108.9h.2M195.9 107.3h.5M195.9 108.8h.4M195.9 108.7h.7M195.9 107.2h.4M196 107.1h.2"/>
<path d="M196 108.5h.6M196 107h.1M196 108.4h.5M196 107l-.3 .8M196 107l.6 .5M196.1 108.3h.3M196.1 108.2h.2M196.2 108.1l.5 .5-.9 .4zM196.6 107.5l-.9 .3M197.1 106.4l-1.4 1.4M197.2 107.6l-1.4 1.4M199.1 104.7v5"/>
<path d="M199.1 112.3v2.5l1 .3-2 .6 2 .7-2 .6 1 .4v2.5M39.1 122.4v2.6M72.1 122.4v2.6M199.1 122.4v2.6M145.8 155.5h5M194 158h5.1M204.2 140.2v2.6M204.2 150.4v2.5M204.2 155.5v2.5M214.3 147.8v2.6l1 .2-2 .7 2 .6-2 .6 1 .4v2.6M214.3 142.8v2.5M112.7 170.7v2.5"/>
<path d="M126.4 173.2h7.7M126.4 175.8h7.7M126.4 178.3h7.7M145.8 160.5h5M145.8 163.1h5M145.8 165.6h5M194 160.5h5.1M194 163.1h5.1M194 165.6h5.1M194 168.1h5.1M211.8 170.7v2.5l1 .3-2 .6 2 .7-2 .6 1 .4v2.5M122.9 188.5v2.5"/>
<path d="M125.4 188.5v2.5M126.4 180.8h7.7M126.4 183.4h7.7M128 188.5v2.5M130.5 188.5v2.5M135.6 196.1v2.5M211.8 180.8v2.6"/>
</g>
<g fill="none" stroke="#800000" stroke-width=".25">
<path d="M139.4 17.7l1.3-1.9 1.2 1.9M27.7 20.2l1.2-1.9 1.3 1.9M50.5 31.5h2.6M50.5 30.3h2.6l-1.3 1.2zM65.8 31.5h2.5M65.8 30.3h2.5l-1.3 1.2zM81 30.3h2.5l-1.2 1.2zM81 31.5h2.5M111.5 22.8l1.2-1.9 1.3 1.9M27 46.3h3.8M27.7 40.4h2.5l-1.3 1.3zM27.7 41.7h2.5"/>
<path d="M30.2 53.3l1.3-1.9 1.2 1.9M48 53.9l2.5-1.3v2.6zM48.6 53v-.4h-.6v2.6h-.7v-.4M49.9 46.3h3.8M65.1 46.3h3.8M73.4 53.3l1.3-1.9 1.2 1.9M80.4 46.3h3.8M102.6 59h2.5v10.1h-2.5zM110.8 41.2h3.8M115.3 58.2h5.1v1.5h-5.1zM126.7 57.7l2.5 1.3-2.5 1.2zM129.2 57.7v2.5"/>
<path d="M138.8 46.3h3.8M147 53.3l1.3-1.9 1.3 1.9M151.5 46.3h3.8M41.6 64.1h15.3v10.1h-15.3zM121 74.2h3.8M249 64.7h-.4v.6h2.5v.7h-.3M249.9 65.3l1.2 2.6h-2.5zM47.3 84.3h3.9M72.7 92h3.9M74.7 83.1l1.2 2.5h-2.5zM76.3 82.7l-.4 .4h-2.5l-.4 .4M149.6 93.9l1.2-1.9 1.3 1.9"/>
<path d="M154.6 86.3l1.3-2 1.3 2M167.3 88.8l1.3-1.9 1.3 1.9M167.7 92.6h-.4v.6h2.6v.7h-.4M168.6 93.2l1.3 2.6h-2.6zM178.8 97l10.1 5.1-10.1 5.1zM35.3 104l1.3-1.9 1.2 1.9M46.7 107.2h17.8v12.7h-17.8zM124.2 112.3l2.5-1.3v2.6zM124.8 111.4v-.4h-.6v2.6h-.7v-.4M135.6 109.7h5.1v10.2h-5.1zM148.9 112.3h3.8M154 114.8h3.8"/>
<path d="M166.7 114.8h3.8M174.3 108.4h3.8M175 106.1h2.5M175 108.4l-.7 1.2M175.6 106.7h1.3M176.2 106.7v1.7l-.6 1.2M177.5 108.4l-.6 1.2M178.8 104.7h-2.6v1.4M197.8 106.4h2.6l-1.3 1.3zM197.8 107.7h2.6M37.2 125h3.8M70.2 125h3.8"/>
<path d="M197.2 125h3.8M150.8 152.9h43.2v17.8h-43.2zM202.9 142.1l1.3-1.9 1.2 1.9M204.2 152.9l1.6 2.6h-3.2zM205.1 152h1.3v.9h-4.4v1h1.2M213.1 144.7l1.2-1.9 1.3 1.9M110.8 173.2h3.8M120.4 172.7v1.1M120.4 174.8v1M120.4 176.8v1M120.4 178.8v1.1M120.8 169.3l-.3 .7-.1 1.7"/>
<path d="M121.9 169.9l.4-.4 .6-.1h2.5l1 .3 .8 .7a2.26 2.26 0 0 0 2 .3l.8 .3 .4 .4 .1 .6v12.7l-.1 .5-.4 .5a2.4 2.4 0 0 1-2 .2l-.6 .2-1 .8-.6 .3h-3.2l-.5-.3-.3-.4-.2-.6v-15.2zM123.9 168.1l-1.4 .1-1 .4M124.2 172h2.5l1.3 1.2v10.2l-1.3 1.3h-2.5zM124.9 168.1h1.1M127 168.1h1M120.4 184.9l.1 1.8 .3 .6M120.4 180.8v1.1M120.4 182.9v1M121.5 188l1 .4 1.2 .1M124.7 188.5h1.5M127.2 188.5h1.6M129.8 188.5h.7"/>
<path d="M133.7 198.6h3.8M209.9 183.4h3.8"/>
</g>
<g fill="none" stroke="#008000" stroke-width=".21">
<path d="M140.7 18.3v2.6M28.9 20.9v7.6M28.9 36.1v2.6M51.8 20.9v7.6M51.8 33.6v2.5M67 20.9v7.6M67 33.6v2.5M82.3 20.9v7.6M82.3 33.6v2.5M112.7 36.1v2.6h20.4v-2.6M112.7 23.4v5.1M112.7 26h20.4v2.5"/>
<path d="M122.9 26v2.5M122.9 36.1v2.6M140.7 28.5v5.1M140.7 31h20.3M153.4 31v2.6M31.5 53.9v15.2M46.7 53.9h-10.1v12.7M51.8 53.9h10.2v15.2M74.7 53.9v15.2M112.7 59h-2.5v2.5h-2.5M122.9 59h2.5M130.5 59h119.4v5.1"/>
<path d="M140.7 41.2v2.5M148.3 53.9v7.6M153.4 41.2v2.5M155.9 59v2.5M166.1 59v2.5M176.2 59v2.5M186.4 59v2.5M196.6 59v2.5M206.7 59v2.5M216.9 59v2.5M227 59v2.5M237.2 59v2.5"/>
<path d="M31.5 76.7v2.6h30.5v-2.6M31.5 66.6h7.6M49.3 76.7v5.1M59.4 66.6h15.3M74.7 76.7v5.1M74.7 79.3h15.2M107.7 66.6h22.8v5.1h119.4v-2.6M122.9 66.6v5.1M148.3 69.1v2.6M155.9 69.1v2.6M166.1 69.1v2.6M176.2 69.1v2.6"/>
<path d="M186.4 69.1v2.6M196.6 69.1v2.6M206.7 69.1v2.6M216.9 69.1v2.6M227 69.1v2.6M237.2 69.1v2.6M74.7 86.9v2.5M155.9 86.9v2.5M155.9 97v5.1M155.9 99.6h17.8M168.6 89.4v2.6M168.6 97v5.1"/>
<path d="M34 109.7h7.6M34 117.4h7.6M36.6 104.7v10.1h5M41.6 112.3h-2.5v10.1M69.6 112.3h5.1M69.6 109.7h2.5v12.7M69.6 114.8h5.1M69.6 117.4h5.1M120.4 112.3h2.5M120.4 114.8h10.1M120.4 117.4h10.1M128 112.3h2.5"/>
<path d="M155.9 109.7v2.6M168.6 109.7v2.6M194 102.1h7.6M199.1 102.1v2.6M199.1 109.7v2.6M199.1 119.9v2.5M143.2 155.5v7.6h2.6M145.8 155.5h-33.1v15.2M199.1 158h5.1M204.2 142.8v7.6M214.3 145.3v2.5M214.3 155.5v7.6"/>
<path d="M134.1 175.8h14.2M134.1 178.3h14.2M145.8 165.6h-5.1v12.7M145.8 160.5h-7.7v12.7h-4M199.1 163.1h17.8M199.1 168.1h2.5v5.1h-58.4v2.6M199.1 160.5h12.7v10.2M211.8 178.3v2.5M122.9 191v2.5h12.7M125.4 191v2.5M128 191v2.5M130.5 191v2.5"/>
<path d="M134.1 183.4h1.5v12.7"/>
</g>
<g fill="#008000" stroke="#008000" stroke-width=".21">
<circle cx="122.9" cy="38.7" r=".51"/>
<circle cx="112.7" cy="38.7" r=".51"/>
<circle cx="49.3" cy="79.3" r=".51"/>
<circle cx="148.3" cy="71.7" r=".51"/>
<circle cx="155.9" cy="71.7" r=".51"/>
<circle cx="166.1" cy="71.7" r=".51"/>
<circle cx="122.9" cy="66.6" r=".51"/>
<circle cx="176.2" cy="71.7" r=".51"/>
<circle cx="186.4" cy="71.7" r=".51"/>
<circle cx="196.6" cy="71.7" r=".51"/>
<circle cx="206.7" cy="71.7" r=".51"/>
<circle cx="216.9" cy="71.7" r=".51"/>
<circle cx="227" cy="71.7" r=".51"/>
<circle cx="237.2" cy="71.7" r=".51"/>
<circle cx="135.6" cy="193.5" r=".51"/>
<circle cx="130.5" cy="193.5" r=".51"/>
<circle cx="128" cy="193.5" r=".51"/>
<circle cx="125.4" cy="193.5" r=".51"/>
<circle cx="143.2" cy="155.5" r=".51"/>
<circle cx="122.9" cy="26" r=".51"/>
<circle cx="112.7" cy="26" r=".51"/>
<circle cx="62" cy="66.6" r=".51"/>
<circle cx="74.7" cy="66.6" r=".51"/>
<circle cx="74.7" cy="79.3" r=".51"/>
<circle cx="31.5" cy="66.6" r=".51"/>
<circle cx="36.6" cy="66.6" r=".51"/>
<circle cx="155.9" cy="59" r=".51"/>
<circle cx="166.1" cy="59" r=".51"/>
<circle cx="148.3" cy="59" r=".51"/>
<circle cx="176.2" cy="59" r=".51"/>
<circle cx="186.4" cy="59" r=".51"/>
<circle cx="196.6" cy="59" r=".51"/>
<circle cx="206.7" cy="59" r=".51"/>
<circle cx="216.9" cy="59" r=".51"/>
<circle cx="227" cy="59" r=".51"/>
<circle cx="237.2" cy="59" r=".51"/>
<circle cx="143.2" cy="175.8" r=".51"/>
<circle cx="140.7" cy="178.3" r=".51"/>
<circle cx="140.7" cy="31" r=".51"/>
<circle cx="153.4" cy="31" r=".51"/>
<circle cx="155.9" cy="99.6" r=".51"/>
<circle cx="168.6" cy="99.6" r=".51"/>
<circle cx="199.1" cy="102.1" r=".51"/>
<circle cx="214.3" cy="163.1" r=".51"/>
</g>
<g font-size="2.9" fill="#505050">
<text x="176" y="95.6">ADCMP350YKSZ</text>
<text x="176.6" y="93">U2P</text>
</g>
<g font-size="2.5" fill="#505050">
<text x="139.4" y="14.5">V+</text>
<text x="26.4" y="23.4" transform="rotate(-90 26.4 23.4)">+3V3</text>
<text x="110.2" y="26" transform="rotate(-90 110.2 26)">+3V3</text>
<text x="110.2" y="43.7">GND</text>
<text x="26.4" y="48.8">GND</text>
<text x="49.3" y="48.8">GND</text>
<text x="64.5" y="48.8">GND</text>
<text x="79.7" y="48.8">GND</text>
<text x="138.1" y="48.8">GND</text>
<text x="147" y="50.1">V+</text>
<text x="150.8" y="48.8">GND</text>
<text x="28.9" y="56.4" transform="rotate(-90 28.9 56.4)">+5V</text>
<text x="72.1" y="56.4" transform="rotate(-90 72.1 56.4)">+3V3</text>
<text x="120.4" y="76.7">GND</text>
<text x="154.6" y="83.1">V+</text>
<text x="46.7" y="86.9">GND</text>
<text x="72.1" y="94.5">GND</text>
<text x="166.1" y="92" transform="rotate(-90 166.1 92)">+3V3</text>
<text x="148.3" y="97.1" transform="rotate(-90 148.3 97.1)">+3V3</text>
<text x="34" y="107.2" transform="rotate(-90 34 107.2)">+3V3</text>
<text x="53.7" y="105.6">IC2</text>
<text x="181.1" y="105.7">+</text>
<text x="139.4" y="108.1">J2</text>
<text x="148.3" y="114.8">GND</text>
<text x="153.4" y="117.4">GND</text>
<text x="166.1" y="117.4">GND</text>
<text x="46.9" y="123.3">MAX3051ESA+</text>
<text x="130.9" y="125.9">SM03B-ZESS-TB</text>
<text x="36.6" y="127.5">GND</text>
<text x="69.6" y="127.5">GND</text>
<text x="196.5" y="127.5">GND</text>
<text x="208.5" y="145.3" transform="rotate(-90 208.5 145.3)">+5V</text>
<text x="211.8" y="147.8" transform="rotate(-90 211.8 147.8)">+3V3</text>
<text x="170.5" y="151.3">IC3</text>
<text x="208.4" y="155.6" transform="rotate(-90 208.4 155.6)">D9</text>
<text x="202" y="158" transform="rotate(-90 202 158)">U40CSP-7B</text>
<text x="202" y="164.9" transform="rotate(-90 202 164.9)">SDM2</text>
<text x="110.2" y="175.8">GND</text>
<text x="162.7" y="174.1">TPD4S014DSQR</text>
<text x="209.2" y="185.9">GND</text>
<text x="81.9" y="191">J_USB_MICROAB_HIROSE_ZX</text>
<text x="118.2" y="191">62-A</text>
<text x="123.5" y="191">B-</text>
<text x="126" y="191">5PA</text>
<text x="132.6" y="201.2">GND</text>
</g>
<g font-size="2.5" fill="#008000">
<text x="159.1" y="35.3">VBAT=</text>
<text x="160.5" y="38">1.09[V]@V+=12[V]</text>
<text x="160.5" y="40.7">1.45[V]@V+=16[V]</text>
<text x="160.5" y="43.3">2.18[V]@V+=24[V]</text>
<text x="110.2" y="53.9">3413.0330.22</text>
<text x="74.6" y="56.4">250[mA]まで</text>
<text x="191.5" y="56.4">35[V](margin 31.4[%])</text>
<text x="84.8" y="69">14～24[V]</text>
<text x="84.8" y="71.7">9.6[V]以下はヒューズ切断と誤検知</text>
<text x="247.3" y="76.7">SBDの記号だけどツェナー</text>
<text x="112.7" y="109.8">単方向リセット</text>
<text x="206.7" y="109.6">ヒューズが切れていたらLEDが点灯</text>
<text x="206.7" y="112.3">LPC1549にActive-Highで入力</text>
<text x="173.7" y="114.4">V-=</text>
<text x="175.1" y="117.1">0.6[V]@V+=9.6[V]</text>
<text x="175.1" y="119.8">1.0[V]@V+=16[V]</text>
<text x="175.1" y="122.4">1.5[V]@V+=24[V]</text>
<text x="42.1" y="126.8">1[Mbps]で動作</text>
<text x="42.1" y="129.4">スルーレート制御なし</text>
</g>
<g font-size="2.1" fill="#505050">
<text x="105.5" y="61.1">P</text>
<text x="40.1" y="66.2">3</text>
<text x="44" y="67.3">VI</text>
<text x="50" y="71.9" transform="rotate(-90 50 71.9)">GND</text>
<text x="51.4" y="67.3">VO</text>
<text x="57.2" y="66.2">2</text>
<text x="105.5" y="66.2">N</text>
<text x="48.9" y="75.7" transform="rotate(-90 48.9 75.7)">1</text>
<text x="74.3" y="81.5" transform="rotate(-90 74.3 81.5)">1</text>
<text x="74.3" y="88.4" transform="rotate(-90 74.3 88.4)">2</text>
<text x="150.5" y="97.3" transform="rotate(-90 150.5 97.3)">4</text>
<text x="175.2" y="99.2">1</text>
<text x="181.1" y="100.4">-</text>
<text x="191.3" y="101.8">3</text>
<text x="43.2" y="109.4">1</text>
<text x="43.2" y="111.9">2</text>
<text x="49" y="110.5">TXD</text>
<text x="49" y="113.1">GND</text>
<text x="56.1" y="113.1">CANH</text>
<text x="59.2" y="110.5">RS</text>
<text x="66.8" y="109.4">8</text>
<text x="66.8" y="111.9">7</text>
<text x="132.1" y="111.9">1</text>
<text x="137.9" y="113.1">1</text>
<text x="150.5" y="108.2" transform="rotate(-90 150.5 108.2)">2</text>
<text x="43.2" y="114.5">3</text>
<text x="43.2" y="117">4</text>
<text x="49" y="115.6">VCC</text>
<text x="49" y="118.1">RXD</text>
<text x="56.1" y="118.1">SHDN</text>
<text x="56.5" y="115.6">CANL</text>
<text x="66.8" y="114.5">6</text>
<text x="66.8" y="117">5</text>
<text x="132.1" y="117">3</text>
<text x="132.1" y="114.5">2</text>
<text x="137.9" y="118.1">3</text>
<text x="137.9" y="115.6">2</text>
<text x="146.3" y="155.1">11</text>
<text x="203.8" y="152.6" transform="rotate(-90 203.8 152.6)">1</text>
<text x="145.3" y="160.2">9*2</text>
<text x="153.2" y="156.2">CENTRAL_PAD_(GND)</text>
<text x="153.2" y="161.3">VBUS</text>
<text x="181.3" y="158.8">VBUSOUT</text>
<text x="188.7" y="161.3">EN</text>
<text x="196.3" y="157.6">1*2</text>
<text x="196.3" y="160.2">3</text>
<text x="147.3" y="162.7">8</text>
<text x="147.3" y="165.3">7</text>
<text x="153.2" y="163.8">GND</text>
<text x="153.2" y="166.4">D+</text>
<text x="187.3" y="163.8">ACK</text>
<text x="189.5" y="166.4">ID</text>
<text x="196.3" y="162.7">4</text>
<text x="196.3" y="165.3">5</text>
<text x="196.3" y="167.8">6</text>
<text x="121.3" y="174">VB</text>
<text x="189.4" y="168.9">D-</text>
<text x="121.3" y="179.1">D+</text>
<text x="121.9" y="176.5">D-</text>
<text x="119.4" y="184.2">GND</text>
<text x="122" y="181.6">ID</text>
</g>
<g font-size="1.8" fill="#505050">
<text x="52.4" y="19.6" transform="rotate(-90 52.4 19.6)">LED0/3.??</text>
<text x="67.7" y="19.6" transform="rotate(-90 67.7 19.6)">LED1/3.??</text>
<text x="82.9" y="19.6" transform="rotate(-90 82.9 19.6)">LED2/3.??</text>
<text x="164.8" y="31.7">VBAT/3.??</text>
<text x="91.2" y="79.9">VREF/3.??</text>
<text x="143.2" y="99.6">U2A</text>
<text x="143.2" y="102.1">ADCMP350YKS</text>
<text x="156.2" y="102.1">Z</text>
<text x="175" y="107.3" transform="rotate(-90 175 107.3)">0.6[v]</text>
<text x="202.9" y="102.8">FUSE/3.??</text>
<text x="21.8" y="110.4">CAN_TX/3.??</text>
<text x="75.9" y="112.9">CANH</text>
<text x="111.6" y="112.9">RST/3.??</text>
<text x="21.6" y="118">CAN_RX/3.??</text>
<text x="75.9" y="115.5">CANL</text>
<text x="75.9" y="118">SHDN/3.??</text>
<text x="114.1" y="115.5">CANH</text>
<text x="114.3" y="118">CANL</text>
<text x="218.1" y="163.7">USB_ACK/3.??</text>
<text x="149.6" y="176.4">D-/3.??</text>
<text x="149.6" y="178.9">D+/3.??</text>
</g>
</svg>
